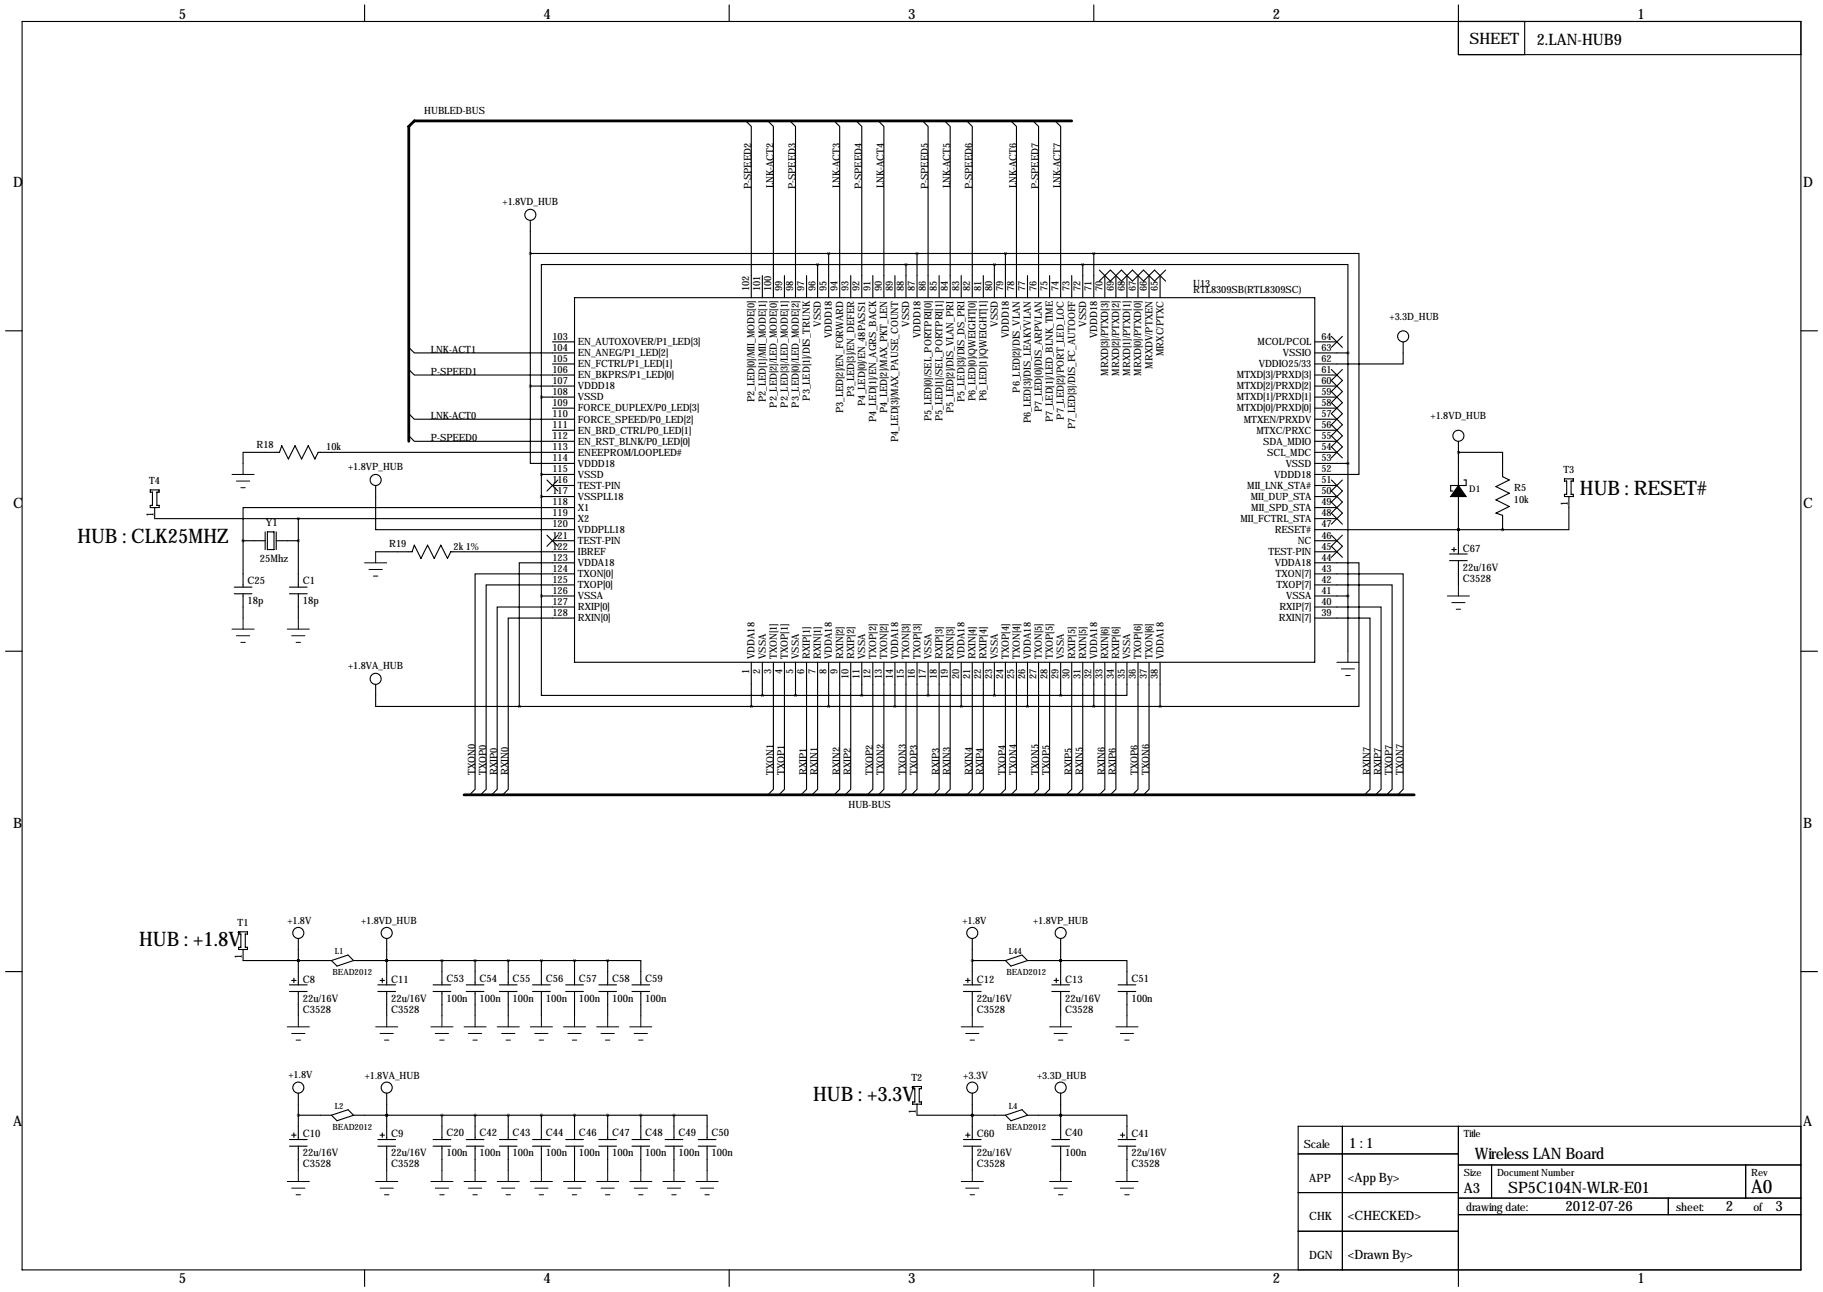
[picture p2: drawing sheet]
<svg xmlns="http://www.w3.org/2000/svg" width="419mm" height="297mm" viewBox="0 0 419 297" stroke-linecap="round" stroke-linejoin="round" font-family="sans-serif">
<g fill="none" stroke="#000" stroke-width=".25">
<path d="M5.1 4.9h408.9v287.1h-408.9zM83.8 1.1v3.8M167.6 1.1v3.8M251.5 1.1v3.8M335.3 1.1v11.5h78.7M350.5 4.9v7.7M171.4 27.8l1.3 1.3v39.3M176.5 27.8l1.3 1.3v39.3M181.6 27.8l1.3 1.3v39.3M191.8 27.8l1.2 1.3v39.3M196.8 27.8l1.3 1.3v39.3M201.9 27.8l1.3 1.3v39.3"/>
<path d="M212.1 27.8l1.3 1.3v39.3M217.2 27.8l1.2 1.3v39.3M222.2 27.8l1.3 1.3v39.3M232.4 27.8l1.3 1.3v39.3M237.5 27.8l1.3 1.3v39.3M242.6 27.8l1.2 1.3v39.3M121.9 50.7v38.1M121.9 58.3h129.6M190.5 58.3v10.1M210.8 58.3v10.1M231.1 58.3v10.1M251.5 58.3h60.9v50.8h-10.1"/>
<path d="M251.5 58.3v10.1M1.3 76.1h3.8M94 79.9l1.2 1.2h36.9M127 78.6h5.1M132.1 68.4h170.2v83.9h-170.2zM175.3 63.4v5M180.3 63.4v5M185.4 63.4v5M188 60.8h-63.5v30.5M188 60.8v7.6M188 60.8h60.9M195.6 63.4v5"/>
<path d="M200.7 63.4v5M205.7 63.4v5M208.3 60.8v7.6M215.9 63.4v5M221 63.4v5M226.1 63.4v5M228.6 60.8v7.6M236.2 63.4v5M241.3 63.4v5M246.4 63.4v5M248.9 60.8h61v20.3M248.9 60.8v7.6"/>
<path d="M252.7 64.6l2.6-2.5 2.5 2.5 2.5-2.5 2.6 2.5 2.5-2.5 2.6 2.5M252.7 62.1l2.6 2.5 2.5-2.5 2.5 2.5 2.6-2.5 2.5 2.5 2.6-2.5M254 63.4v5M256.5 63.4v5M259.1 63.4v5M261.6 63.4v5M264.2 63.4v5M266.7 63.4v5M302.3 78.6h5M306.1 77.3l2.5 2.6M308.6 77.3l-2.5 2.6M322.6 78.6v5.1h-20.3"/>
<path d="M414 76.1h3.8M94 95.1l1.2 1.3h36.9M94 84.9l1.2 1.3h36.9M121.9 88.8v17.7h10.2M121.9 88.8h10.2M124.5 91.3h7.6M124.5 91.3v45.7M127 83.7h5.1M127 93.8h5.1M127 98.9h5.1M302.3 81.1h7.6M302.3 86.2h5"/>
<path d="M302.3 88.8h5M302.3 91.3h5M302.3 93.8h5M302.3 96.4h5M302.3 98.9h5M306.1 84.9l2.5 2.6-2.5 2.5 2.5 2.6-2.5 2.5 2.5 2.5-2.5 2.6 2.5 2.5-2.5 2.6M308.6 84.9l-2.5 2.6 2.5 2.5-2.5 2.6 2.5 2.5-2.5 2.5 2.5 2.6-2.5 2.5 2.5 2.6M309.9 81.1v68.6M34.5 112.6h2.1v.5h-.5v3.1h.5v.5h-2.1v-.5h.6v-3.1h-.6zM35.6 116.7v2.5h96.5M68.6 119.2v15.8M86.4 111.6v10.2h45.7"/>
<path d="M94 100.2l1.2 1.3h36.9M124.5 109.1h7.6M124.5 114.2h7.6M125.7 110.3l2.6 2.6M127 111.6h5.1M128.3 110.3l-2.6 2.6M132.1 104h-58.9l-.8 1.5-1.5-3-1.6 3-1.5-3-1.5 3-1.5-3-.5 1.5h-8.4v2.5M132.1 116.7h-76.2v7.6M302.3 101.5h5M302.3 104h5M302.3 106.5h7.6M302.3 111.6h5"/>
<path d="M302.3 114.2h5M302.3 116.7h5M302.3 119.2h5M306.1 110.3l2.5 2.6-2.5 2.5 2.5 2.6-2.5 2.5M308.6 110.3l-2.5 2.6 2.5 2.5-2.5 2.6 2.5 2.5M335.3 104h10.1v5.6l1.6 .7-3.1 1.6 3.1 1.5-3.1 1.5 3.1 1.5-3.1 1.6 1.5 .5v3.3M335.3 104h.1M335.3 101.5v10.1M335.3 114.2v13.2M336.5 110.3h.6v1.3h-3.6v1.3h.5M359.7 110.1h2v.5h-.5v3.1h.5v.5h-2v-.5h.5v-3.1h-.5zM360.7 114.2v7.6h-15.3"/>
<path d="M53.8 135h4.1M53.8 136.5h4.1M55.9 124.3h5.1M55.9 124.3v10.7M55.9 136.5v5.6M61 122.3v4.1M61.5 122.3h1.5v4.1h-1.5zM63.5 124.3h5.1M63.5 122.3v4.1M66.5 135h4.1M66.5 136.5h4.1M68.6 136.5v5.6"/>
<path d="M86.4 126.9h8.3l.5-1.6 1.6 3.1 1.5-3.1 1.5 3.1 1.5-3.1 1.6 3.1 .7-1.5h28.5M124.5 137v22.9h50.8M124.5 137h7.6M125.7 123l2.6 2.6M127 124.3h5.1M128.3 123l-2.6 2.6M132.1 129.4h-12.7v33M132.1 139.6h-17.8v41.9l-1.3 1.2M132.1 134.5h-20.3v47l-1.3 1.2M132.1 131.9h-22.9v49.6l-1.3 1.2M302.3 129.4h10.1v33h-45.7M302.3 139.6h15.2v41.9l-1.3 1.2"/>
<path d="M302.3 134.5h17.7v47l-1.2 1.2M302.3 131.9h20.3v49.6l-1.3 1.2M302.3 121.8h43.1M302.3 124.3h5M302.3 126.9h5M302.3 137h7.6M306.1 123l2.5 2.6-2.5 2.5M308.6 123l-2.5 2.6 2.5 2.5M333.2 127.4h4.1M333.2 128.9h4.1M333.8 126.4h1M334.3 125.8v1.1"/>
<path d="M335.3 121.8h.1M335.3 128.9v5.6M345.4 121.8h.1M1.3 149.7h3.8M86.4 157.3v5.1h33M132.1 142.1h-15.3v39.4l-1.2 1.2M172.7 152.3v10.1M175.3 152.3v7.6M175.3 159.9h68.5M177.8 152.3v29.2l-1.3 1.2M180.3 152.3v29.2l-1.2 1.2M182.9 152.3v7.6"/>
<path d="M185.4 152.3v29.2l-1.3 1.2M188 152.3v29.2l-1.3 1.2M190.5 152.3v10.1M193 152.3v29.2l-1.2 1.2M195.6 152.3v29.2l-1.3 1.2M198.1 152.3v7.6M200.7 152.3v29.2l-1.3 1.2M203.2 152.3v29.2l-1.3 1.2M205.7 152.3v10.1M208.3 152.3v29.2l-1.3 1.2M210.8 152.3v29.2l-1.3 1.2M213.4 152.3v7.6"/>
<path d="M215.9 152.3v29.2l-1.3 1.2M218.4 152.3v29.2l-1.2 1.2M221 152.3v10.1M223.5 152.3v29.2l-1.3 1.2M226.1 152.3v29.2l-1.3 1.2M228.6 152.3v7.6M231.1 152.3v29.2l-1.2 1.2M233.7 152.3v29.2l-1.3 1.2M236.2 152.3v10.1M238.8 152.3v29.2l-1.3 1.2M241.3 152.3v29.2l-1.3 1.2M243.8 152.3v7.6"/>
<path d="M246.4 152.3v29.2l-1.3 1.2M248.9 152.3v29.2l-1.3 1.2M251.5 152.3v10.1M254 152.3v29.2l-1.3 1.2M256.5 152.3v29.2l-1.2 1.2M259.1 152.3v7.6h-15.3M261.6 152.3v29.2l-1.3 1.2M264.2 152.3v29.2l-1.3 1.2M266.7 152.3v10.1M302.3 142.1h12.7v39.4l-1.3 1.2M414 149.7h3.8M119.4 162.4h147.3"/>
<path d="M54.9 214.2h2v.5h-.5v3.1h.5v.5h-2v-.5h.5v-3.1h-.5zM55.9 218.3v2.5h20.3M68.6 215.8v10.6M88.9 215.8v10.6M223.5 215.8v10.6M243.8 215.8v10.6M1.3 223.4h3.8M66.5 226.4h4.1M66.5 228h4.1M67.1 225.4h1M67.6 224.9v1M68.6 220.8h.1"/>
<path d="M68.6 228v5.5M76.2 220.8l3.8-1.2 1.3 1.2M76.2 220.8l1.3 1.3 3.8-1.3M81.3 220.8h58.4M86.9 226.4h4M86.9 228h4M87.4 225.4h1M87.9 224.9v1M88.9 220.8h.1M88.9 228v5.5M99.6 226.4h4M99.6 228h4"/>
<path d="M101.6 220.8v5.6M101.6 228v5.5M107.2 226.4h4.1M107.2 228h4.1M109.2 220.8v5.6M109.2 228v5.5M114.8 226.4h4.1M114.8 228h4.1M116.8 220.8v5.6M116.8 228v5.5M122.4 226.4h4.1M122.4 228h4.1"/>
<path d="M124.5 220.8v5.6M124.5 228v5.5M130 226.4h4.1M130 228h4.1M132.1 220.8v5.6M132.1 228v5.5M137.7 226.4h4M137.7 228h4M139.7 220.8h7.6v5.6M139.7 220.8v5.6M139.7 228v5.5M145.3 226.4h4.1"/>
<path d="M145.3 228h4.1M147.3 228v5.5M221.5 226.4h4.1M221.5 228h4.1M222 225.4h1M222.5 224.9v1M223.5 228v5.5M223.5 220.8h7.6M231.1 220.8l3.8-1.2 1.3 1.2M231.1 220.8l1.3 1.3 3.8-1.3M236.2 220.8h7.6M241.8 226.4h4.1"/>
<path d="M241.8 228h4.1M242.3 225.4h1M242.8 224.9v1M243.8 220.8h.1M243.8 220.8h15.3v5.6M243.8 228v5.5M257 226.4h4.1M257 228h4.1M259.1 228v5.5M414 223.4h3.8M68.6 256.4h7.6M68.6 251.3v10.7"/>
<path d="M76.2 256.4l3.8-1.3 1.3 1.3M76.2 256.4l1.3 1.3 3.8-1.3M81.3 256.4h73.6M88.9 256.4h.1M88.9 251.3v10.7M101.6 256.4v5.6M109.2 256.4v5.6M116.8 256.4v5.6M124.5 256.4v5.6M132.1 256.4v5.6M139.7 256.4v5.6M147.3 256.4v5.6"/>
<path d="M154.9 256.4h7.7v5.6M154.9 256.4v5.6M209.8 249.8h2v.5h-.5v3.1h.5v.5h-2v-.5h.5v-3.1h-.5zM210.8 253.9v2.5h20.3M223.5 256.4h.1M223.5 251.3v10.7M231.1 256.4l3.8-1.3 1.3 1.3M231.1 256.4l1.3 1.3 3.8-1.3M236.2 256.4h7.6M243.8 256.4h.1M243.8 256.4h15.3v5.6M243.8 251.3v10.7"/>
<path d="M308.6 258.9v33.1M335.3 258.9v36.9M414 258.9h-115.6v33.1M66.5 262h4.1M66.5 263.5h4.1M67.1 261h1M67.6 260.5v1M68.6 263.5v5.6M86.9 262h4M86.9 263.5h4M87.4 261h1M87.9 260.5v1"/>
<path d="M88.9 263.5v5.6M99.6 262h4M99.6 263.5h4M101.6 263.5v5.6M107.2 262h4.1M107.2 263.5h4.1M109.2 263.5v5.6M114.8 262h4.1M114.8 263.5h4.1M116.8 263.5v5.6M122.4 262h4.1M122.4 263.5h4.1"/>
<path d="M124.5 263.5v5.6M130 262h4.1M130 263.5h4.1M132.1 263.5v5.6M137.7 262h4M137.7 263.5h4M139.7 263.5v5.6M145.3 262h4.1M145.3 263.5h4.1M147.3 263.5v5.6M152.9 262h4.1M152.9 263.5h4.1"/>
<path d="M154.9 263.5v5.6M160.5 262h4.1M160.5 263.5h4.1M162.6 263.5v5.6M221.5 262h4.1M221.5 263.5h4.1M222 261h1M222.5 260.5v1M223.5 263.5v5.6M241.8 262h4.1M241.8 263.5h4.1M243.8 263.5v5.6"/>
<path d="M257 262h4.1M257 263.5h4.1M257.6 261h1M258.1 260.5v1M259.1 263.5v5.6M298.4 274.2h36.9M298.4 265.3h36.9M335.3 279.3h78.7M335.3 275.4h78.7M335.3 267.8h78.7M342.9 267.8v7.6M383.5 275.4v3.9"/>
<path d="M401.3 267.8v7.6M83.8 292v3.8M167.6 292v3.8M251.5 292v3.8M298.4 283.1h36.9"/>
<circle cx="121.9" cy="49.4" r="1.27"/>
<circle cx="322.6" cy="77.3" r="1.27"/>
<circle cx="86.4" cy="110.3" r="1.27"/>
<circle cx="335.3" cy="100.2" r="1.27"/>
<circle cx="86.4" cy="156.1" r="1.27"/>
<circle cx="68.6" cy="214.5" r="1.27"/>
<circle cx="88.9" cy="214.5" r="1.27"/>
<circle cx="223.5" cy="214.5" r="1.27"/>
<circle cx="243.8" cy="214.5" r="1.27"/>
<circle cx="68.6" cy="250" r="1.27"/>
<circle cx="88.9" cy="250" r="1.27"/>
<circle cx="223.5" cy="250" r="1.27"/>
<circle cx="243.8" cy="250" r="1.27"/>
</g>
<path d="M335.3 111.6l1.8 2.6h-3.6z" fill="#000" stroke="#000" stroke-width=".25"/>
<g fill="none" stroke="#000" stroke-width=".23">
<path d="M53.3 109.1h5.1M54.4 110.6h3M55.4 112.1h1M55.9 106.5v2.6M83.8 129.4h5.1M84.8 130.9h3.1M85.9 132.4h1M86.4 126.9v2.5M332.7 137h5.1M333.8 138.5h3M335.3 134.5v2.5M53.3 144.6h5.1"/>
<path d="M54.4 146.2h3M55.4 147.7h1M55.9 142.1v2.5M66 144.6h5.1M67.1 146.2h3M68.1 147.7h1M68.6 142.1v2.5M307.3 152.3h5.1M308.4 153.8h3M309.4 155.3h1M309.9 149.7v2.6M334.8 140.1h1"/>
<path d="M66 236.1h5.1M67.1 237.6h3M68.1 239.1h1M68.6 233.5v2.6M86.4 236.1h5M87.4 237.6h3M88.4 239.1h1M88.9 233.5v2.6M99.1 236.1h5M100.1 237.6h3M101.1 239.1h1M101.6 233.5v2.6"/>
<path d="M106.7 236.1h5.1M107.7 237.6h3M108.7 239.1h1M109.2 233.5v2.6M114.3 236.1h5.1M115.3 237.6h3.1M116.3 239.1h1M116.8 233.5v2.6M121.9 236.1h5.1M122.9 237.6h3.1M124 239.1h1M124.5 233.5v2.6"/>
<path d="M129.5 236.1h5.1M130.6 237.6h3M131.6 239.1h1M132.1 233.5v2.6M137.2 236.1h5M138.2 237.6h3M139.2 239.1h1M139.7 233.5v2.6M144.8 236.1h5.1M145.8 237.6h3M146.8 239.1h1M147.3 233.5v2.6"/>
<path d="M221 236.1h5.1M222 237.6h3M223 239.1h1M223.5 233.5v2.6M241.3 236.1h5.1M242.3 237.6h3.1M243.3 239.1h1M243.8 233.5v2.6M256.5 236.1h5.1M257.6 237.6h3M258.6 239.1h1M259.1 233.5v2.6"/>
<path d="M66 271.6h5.1M67.1 273.2h3M68.1 274.7h1M68.6 269.1v2.5M86.4 271.6h5M87.4 273.2h3M88.4 274.7h1M88.9 269.1v2.5M99.1 271.6h5M100.1 273.2h3M101.1 274.7h1M101.6 269.1v2.5"/>
<path d="M106.7 271.6h5.1M107.7 273.2h3M108.7 274.7h1M109.2 269.1v2.5M114.3 271.6h5.1M115.3 273.2h3.1M116.3 274.7h1M116.8 269.1v2.5M121.9 271.6h5.1M122.9 273.2h3.1M124 274.7h1M124.5 269.1v2.5"/>
<path d="M129.5 271.6h5.1M130.6 273.2h3M131.6 274.7h1M132.1 269.1v2.5M137.2 271.6h5M138.2 273.2h3M139.2 274.7h1M139.7 269.1v2.5M144.8 271.6h5.1M145.8 273.2h3M146.8 274.7h1M147.3 269.1v2.5"/>
<path d="M152.4 271.6h5.1M153.4 273.2h3.1M154.4 274.7h1M154.9 269.1v2.5M160 271.6h5.1M161 273.2h3.1M162.1 274.7h1M162.6 269.1v2.5M221 271.6h5.1M222 273.2h3M223 274.7h1M223.5 269.1v2.5"/>
<path d="M241.3 271.6h5.1M242.3 273.2h3.1M243.3 274.7h1M243.8 269.1v2.5M256.5 271.6h5.1M257.6 273.2h3M258.6 274.7h1M259.1 269.1v2.5"/>
</g>
<path d="M124.4 109.1a.05 .05 0 0 0 .1 0 .05 .05 0 0 0-.1 0zM124.4 137a.05 .05 0 0 0 .1 0 .05 .05 0 0 0-.1 0zM175.2 159.9a.05 .05 0 0 0 .1 0 .05 .05 0 0 0-.1 0zM213.3 159.9a.05 .05 0 0 0 .1 0 .05 .05 0 0 0-.1 0zM243.8 159.9a.05 .05 0 0 0 .1 0 .05 .05 0 0 0-.1 0zM124.4 91.3a.05 .05 0 0 0 .1 0 .05 .05 0 0 0-.1 0zM187.9 60.8a.05 .05 0 0 0 .1 0 .05 .05 0 0 0-.1 0zM251.4 162.4a.05 .05 0 0 0 .1 0 .05 .05 0 0 0-.1 0zM205.7 162.4a.05 .05 0 0 0 .1 0 .05 .05 0 0 0-.1 0zM231.1 58.3a.05 .05 0 0 0 .1 0 .05 .05 0 0 0-.1 0zM251.4 58.3a.05 .05 0 0 0 .1 0 .05 .05 0 0 0-.1 0zM124.4 114.2a.05 .05 0 0 0 .1 0 .05 .05 0 0 0-.1 0zM124.4 220.8a.05 .05 0 0 0 .1 0 .05 .05 0 0 0-.1 0zM116.8 220.8a.05 .05 0 0 0 .1 0 .05 .05 0 0 0-.1 0zM116.8 256.4a.05 .05 0 0 0 .1 0 .05 .05 0 0 0-.1 0zM124.4 256.4a.05 .05 0 0 0 .1 0 .05 .05 0 0 0-.1 0zM154.9 256.4a.05 .05 0 0 0 .1 0 .05 .05 0 0 0-.1 0zM243.8 220.8a.05 .05 0 0 0 .1 0 .05 .05 0 0 0-.1 0zM243.8 220.8a.05 .05 0 0 0 .1 0 .05 .05 0 0 0-.1 0zM243.8 256.4a.05 .05 0 0 0 .1 0 .05 .05 0 0 0-.1 0zM243.8 256.4a.05 .05 0 0 0 .1 0 .05 .05 0 0 0-.1 0zM345.4 121.8a.05 .05 0 0 0 .1 0 .05 .05 0 0 0-.1 0z" fill="#000" stroke="#000" stroke-width=".63"/>
<path d="M246.4 27.8h-151.2l-1.2 1.3v72.4M106.7 182.7h218.4" fill="none" stroke="#000" stroke-width=".63"/>
<g font-size="4.6">
<text x="363.2" y="113.9">HUB : RESET#</text>
<text x="17.8" y="124.8">HUB : CLK25MHZ</text>
<text x="32" y="217.5">HUB : +1.8V</text>
<text x="186.9" y="253.1">HUB : +3.3V</text>
</g>
<text font-size="4.3" x="402.6" y="274.2">A0</text>
<g font-size="3.6">
<text x="337.8" y="10">SHEET</text>
<text x="353.3" y="10.3">2.LAN-HUB9</text>
<text x="339.1" y="266.6">Wireless LAN Board</text>
<text x="346.7" y="274.2">SP5C104N-WLR-E01</text>
</g>
<g font-size="3.3">
<text x="41.1" y="4.4">5</text>
<text x="125" y="4.4">4</text>
<text x="208.8" y="4.4">3</text>
<text x="292.6" y="4.4">2</text>
<text x="376.4" y="4.4">1</text>
<text x="3" y="43">D</text>
<text x="414.5" y="43">D</text>
<text x="3" y="116.7">C</text>
<text x="414.5" y="116.7">C</text>
<text x="3" y="190.4">B</text>
<text x="414.5" y="190.4">B</text>
<text x="3" y="258.9">A</text>
<text x="414.5" y="258.9">A</text>
<text x="310.1" y="264">1 : 1</text>
<text x="336.5" y="274.2">A3</text>
<text x="359.9" y="278.5">2012-07-26</text>
<text x="396.7" y="278.5">2</text>
<text x="408.2" y="278.5">3</text>
<text x="41.1" y="295">5</text>
<text x="125" y="295">4</text>
<text x="208.8" y="295">3</text>
<text x="292.6" y="295">2</text>
<text x="376.4" y="295">1</text>
</g>
<g font-size="3">
<text x="309.9" y="271.6">&lt;App By&gt;</text>
<text x="309.9" y="280.5">&lt;CHECKED&gt;</text>
<text x="309.9" y="289.4">&lt;Drawn By&gt;</text>
</g>
<g font-size="2.6">
<text x="299.7" y="264">Scale</text>
<text x="301" y="271.6">APP</text>
<text x="301" y="280.5">CHK</text>
<text x="337.1" y="278.5">drawing date:</text>
<text x="385.3" y="278.5">sheet:</text>
<text x="403.1" y="278.5">of</text>
<text x="301" y="289.4">DGN</text>
</g>
<g font-size="2.4">
<text x="61.1" y="120.8">Y1</text>
<text x="59.7" y="129.1">25Mhz</text>
<text x="336.3" y="126.9">C67</text>
<text x="336.3" y="131.2">22u/16V</text>
<text x="56.9" y="134.2">C25</text>
<text x="69.6" y="134.2">C1</text>
<text x="336.3" y="133.8">C3528</text>
<text x="56.9" y="138.9">18p</text>
<text x="69.6" y="138.9">18p</text>
<text x="69.6" y="225.9">C8</text>
<text x="89.9" y="225.9">C11</text>
<text x="102.6" y="225.7">C53</text>
<text x="110.2" y="225.7">C54</text>
<text x="117.9" y="225.7">C55</text>
<text x="125.5" y="225.7">C56</text>
<text x="133.1" y="225.7">C57</text>
<text x="140.7" y="225.7">C58</text>
<text x="148.3" y="225.7">C59</text>
<text x="224.5" y="225.9">C12</text>
<text x="244.9" y="225.9">C13</text>
<text x="260.1" y="225.7">C51</text>
<text x="69.6" y="232.8">C3528</text>
<text x="69.6" y="230.3">22u/16V</text>
<text x="89.9" y="232.8">C3528</text>
<text x="89.9" y="230.3">22u/16V</text>
<text x="102.6" y="230.3">100n</text>
<text x="110.2" y="230.3">100n</text>
<text x="117.9" y="230.3">100n</text>
<text x="125.5" y="230.3">100n</text>
<text x="133.1" y="230.3">100n</text>
<text x="140.7" y="230.3">100n</text>
<text x="148.3" y="230.3">100n</text>
<text x="224.5" y="232.8">C3528</text>
<text x="224.5" y="230.3">22u/16V</text>
<text x="244.9" y="232.8">C3528</text>
<text x="244.9" y="230.3">22u/16V</text>
<text x="260.1" y="230.3">100n</text>
<text x="221.4" y="248">+3.3V</text>
<text x="69.6" y="261.5">C10</text>
<text x="89.9" y="261.5">C9</text>
<text x="102.6" y="261.2">C20</text>
<text x="110.2" y="261.2">C42</text>
<text x="117.9" y="261.2">C43</text>
<text x="125.5" y="261.2">C44</text>
<text x="133.1" y="261.2">C46</text>
<text x="140.7" y="261.2">C47</text>
<text x="148.3" y="261.2">C48</text>
<text x="156" y="261.2">C49</text>
<text x="163.6" y="261.2">C50</text>
<text x="224.5" y="261.5">C60</text>
<text x="244.9" y="261.2">C40</text>
<text x="260.1" y="261.5">C41</text>
<text x="69.6" y="268.4">C3528</text>
<text x="69.6" y="265.9">22u/16V</text>
<text x="89.9" y="268.4">C3528</text>
<text x="89.9" y="265.9">22u/16V</text>
<text x="102.6" y="265.9">100n</text>
<text x="110.2" y="265.9">100n</text>
<text x="117.9" y="265.9">100n</text>
<text x="125.5" y="265.9">100n</text>
<text x="133.1" y="265.9">100n</text>
<text x="140.7" y="265.9">100n</text>
<text x="148.3" y="265.9">100n</text>
<text x="156" y="265.9">100n</text>
<text x="163.6" y="265.9">100n</text>
<text x="224.5" y="268.4">C3528</text>
<text x="224.5" y="265.9">22u/16V</text>
<text x="244.9" y="265.9">100n</text>
<text x="260.1" y="268.4">C3528</text>
<text x="260.1" y="265.9">22u/16V</text>
</g>
<g font-size="2.3">
<text x="97.5" y="26.3">HUBLED-BUS</text>
<text x="115.5" y="47.1">+1.8VD_HUB</text>
<text x="172.7" y="43.5" transform="rotate(-90 172.7 43.5)">P-SPEED2</text>
<text x="177.8" y="43.3" transform="rotate(-90 177.8 43.3)">LNK-ACT2</text>
<text x="182.9" y="43.5" transform="rotate(-90 182.9 43.5)">P-SPEED3</text>
<text x="193" y="43.3" transform="rotate(-90 193 43.3)">LNK-ACT3</text>
<text x="198.1" y="43.5" transform="rotate(-90 198.1 43.5)">P-SPEED4</text>
<text x="203.2" y="43.3" transform="rotate(-90 203.2 43.3)">LNK-ACT4</text>
<text x="213.4" y="43.5" transform="rotate(-90 213.4 43.5)">P-SPEED5</text>
<text x="218.4" y="43.3" transform="rotate(-90 218.4 43.3)">LNK-ACT5</text>
<text x="223.5" y="43.5" transform="rotate(-90 223.5 43.5)">P-SPEED6</text>
<text x="233.7" y="43.3" transform="rotate(-90 233.7 43.3)">LNK-ACT6</text>
<text x="238.8" y="43.5" transform="rotate(-90 238.8 43.5)">P-SPEED7</text>
<text x="243.8" y="43.3" transform="rotate(-90 243.8 43.3)">LNK-ACT7</text>
<text x="274.3" y="65.9">U13</text>
<text x="172.2" y="66.9" transform="rotate(-90 172.2 66.9)">102</text>
<text x="174.8" y="66.9" transform="rotate(-90 174.8 66.9)">101</text>
<text x="177.3" y="66.9" transform="rotate(-90 177.3 66.9)">100</text>
<text x="179.8" y="66.9" transform="rotate(-90 179.8 66.9)">99</text>
<text x="182.4" y="66.9" transform="rotate(-90 182.4 66.9)">98</text>
<text x="184.9" y="66.9" transform="rotate(-90 184.9 66.9)">97</text>
<text x="187.5" y="66.9" transform="rotate(-90 187.5 66.9)">96</text>
<text x="190" y="66.9" transform="rotate(-90 190 66.9)">95</text>
<text x="192.5" y="66.9" transform="rotate(-90 192.5 66.9)">94</text>
<text x="195.1" y="66.9" transform="rotate(-90 195.1 66.9)">93</text>
<text x="197.6" y="66.9" transform="rotate(-90 197.6 66.9)">92</text>
<text x="200.2" y="66.9" transform="rotate(-90 200.2 66.9)">91</text>
<text x="202.7" y="66.9" transform="rotate(-90 202.7 66.9)">90</text>
<text x="205.2" y="66.9" transform="rotate(-90 205.2 66.9)">89</text>
<text x="207.8" y="66.9" transform="rotate(-90 207.8 66.9)">88</text>
<text x="210.3" y="66.9" transform="rotate(-90 210.3 66.9)">87</text>
<text x="212.9" y="66.9" transform="rotate(-90 212.9 66.9)">86</text>
<text x="215.4" y="66.9" transform="rotate(-90 215.4 66.9)">85</text>
<text x="217.9" y="66.9" transform="rotate(-90 217.9 66.9)">84</text>
<text x="220.5" y="66.9" transform="rotate(-90 220.5 66.9)">83</text>
<text x="223" y="66.9" transform="rotate(-90 223 66.9)">82</text>
<text x="225.6" y="66.9" transform="rotate(-90 225.6 66.9)">81</text>
<text x="228.1" y="66.9" transform="rotate(-90 228.1 66.9)">80</text>
<text x="230.6" y="66.9" transform="rotate(-90 230.6 66.9)">79</text>
<text x="233.2" y="66.9" transform="rotate(-90 233.2 66.9)">78</text>
<text x="235.7" y="66.9" transform="rotate(-90 235.7 66.9)">77</text>
<text x="238.3" y="66.9" transform="rotate(-90 238.3 66.9)">76</text>
<text x="240.8" y="66.9" transform="rotate(-90 240.8 66.9)">75</text>
<text x="243.3" y="66.9" transform="rotate(-90 243.3 66.9)">74</text>
<text x="245.9" y="66.9" transform="rotate(-90 245.9 66.9)">73</text>
<text x="248.4" y="66.9" transform="rotate(-90 248.4 66.9)">72</text>
<text x="251" y="66.9" transform="rotate(-90 251 66.9)">71</text>
<text x="253.5" y="66.9" transform="rotate(-90 253.5 66.9)">70</text>
<text x="256" y="66.9" transform="rotate(-90 256 66.9)">69</text>
<text x="258.6" y="66.9" transform="rotate(-90 258.6 66.9)">68</text>
<text x="261.1" y="66.9" transform="rotate(-90 261.1 66.9)">67</text>
<text x="263.7" y="66.9" transform="rotate(-90 263.7 66.9)">66</text>
<text x="266.2" y="66.9" transform="rotate(-90 266.2 66.9)">65</text>
<text x="274.3" y="67.4">RTL8309SB(RTL8309SC)</text>
<text x="188.7" y="75.1" transform="rotate(-90 188.7 75.1)">VSSD</text>
<text x="191.3" y="77.8" transform="rotate(-90 191.3 77.8)">VDDD18</text>
<text x="209" y="75.1" transform="rotate(-90 209 75.1)">VSSD</text>
<text x="211.6" y="77.8" transform="rotate(-90 211.6 77.8)">VDDD18</text>
<text x="229.4" y="75.1" transform="rotate(-90 229.4 75.1)">VSSD</text>
<text x="231.9" y="77.8" transform="rotate(-90 231.9 77.8)">VDDD18</text>
<text x="249.7" y="75.1" transform="rotate(-90 249.7 75.1)">VSSD</text>
<text x="252.2" y="77.8" transform="rotate(-90 252.2 77.8)">VDDD18</text>
<text x="319.5" y="73.5">+3.3D_HUB</text>
<text x="99.1" y="81.1">LNK-ACT1</text>
<text x="127" y="78.1">103</text>
<text x="127" y="80.6">104</text>
<text x="127" y="83.2">105</text>
<text x="132.8" y="79.4">EN_AUTOXOVER/P1_LED[3]</text>
<text x="132.8" y="81.9">EN_ANEG/P1_LED[2]</text>
<text x="267.5" y="81.9" transform="rotate(-90 267.5 81.9)">MRXC/PTXC</text>
<text x="289.1" y="79.4">MCOL/PCOL</text>
<text x="294.9" y="81.9">VSSIO</text>
<text x="303.8" y="78.1">64</text>
<text x="303.8" y="80.6">63</text>
<text x="303.8" y="83.2">62</text>
<text x="99.1" y="86.2">P-SPEED1</text>
<text x="127" y="85.7">106</text>
<text x="127" y="88.3">107</text>
<text x="132.8" y="84.4">EN_FCTRL/P1_LED[1]</text>
<text x="132.8" y="87">EN_BKPRS/P1_LED[0]</text>
<text x="132.8" y="89.5">VDDD18</text>
<text x="254.8" y="86.3" transform="rotate(-90 254.8 86.3)">MRXD[3]/PTXD[3]</text>
<text x="257.3" y="86.3" transform="rotate(-90 257.3 86.3)">MRXD[2]/PTXD[2]</text>
<text x="259.8" y="86.3" transform="rotate(-90 259.8 86.3)">MRXD[1]/PTXD[1]</text>
<text x="262.4" y="86.3" transform="rotate(-90 262.4 86.3)">MRXD[0]/PTXD[0]</text>
<text x="264.9" y="84.7" transform="rotate(-90 264.9 84.7)">MRXDV/PTXEN</text>
<text x="284.4" y="87">MTXD[3]/PRXD[3]</text>
<text x="284.4" y="89.5">MTXD[2]/PRXD[2]</text>
<text x="289.4" y="84.4">VDDIO25/33</text>
<text x="303.8" y="85.7">61</text>
<text x="303.8" y="88.3">60</text>
<text x="127" y="90.8">108</text>
<text x="127" y="93.3">109</text>
<text x="127" y="95.9">110</text>
<text x="132.8" y="92.1">VSSD</text>
<text x="132.8" y="94.6">FORCE_DUPLEX/P0_LED[3]</text>
<text x="173.5" y="92.5" transform="rotate(-90 173.5 92.5)">P2_LED[0]/MII_MODE[0]</text>
<text x="176" y="92.5" transform="rotate(-90 176 92.5)">P2_LED[1]/MII_MODE[1]</text>
<text x="178.6" y="93.7" transform="rotate(-90 178.6 93.7)">P2_LED[2]/LED_MODE[0]</text>
<text x="181.1" y="93.7" transform="rotate(-90 181.1 93.7)">P2_LED[3]/LED_MODE[1]</text>
<text x="183.6" y="93.7" transform="rotate(-90 183.6 93.7)">P3_LED[0]/LED_MODE[2]</text>
<text x="186.2" y="92.1" transform="rotate(-90 186.2 92.1)">P3_LED[1]/DIS_TRUNK</text>
<text x="193.8" y="95" transform="rotate(-90 193.8 95)">P3_LED[2]/EN_FORWARD</text>
<text x="196.3" y="91.3" transform="rotate(-90 196.3 91.3)">P3_LED[3]/EN_DEFER</text>
<text x="198.9" y="93.3" transform="rotate(-90 198.9 93.3)">P4_LED[0]/EN_48PASS1</text>
<text x="204" y="95" transform="rotate(-90 204 95)">P4_LED[2]/MAX_PKT_LEN</text>
<text x="219.2" y="95" transform="rotate(-90 219.2 95)">P5_LED[2]/DIS_VLAN_PRI</text>
<text x="221.7" y="92.4" transform="rotate(-90 221.7 92.4)">P5_LED[3]/DIS_DS_PRI</text>
<text x="224.3" y="92.3" transform="rotate(-90 224.3 92.3)">P6_LED[0]/QWEIGHT[0]</text>
<text x="226.8" y="92.3" transform="rotate(-90 226.8 92.3)">P6_LED[1]/QWEIGHT[1]</text>
<text x="234.4" y="90.3" transform="rotate(-90 234.4 90.3)">P6_LED[2]/DIS_VLAN</text>
<text x="239.5" y="94.8" transform="rotate(-90 239.5 94.8)">P7_LED[0]/DIS_ARPVLAN</text>
<text x="284.4" y="92.1">MTXD[1]/PRXD[1]</text>
<text x="284.4" y="94.6">MTXD[0]/PRXD[0]</text>
<text x="303.8" y="90.8">59</text>
<text x="303.8" y="93.3">58</text>
<text x="303.8" y="95.9">57</text>
<text x="99.1" y="96.4">LNK-ACT0</text>
<text x="99.1" y="101.5">P-SPEED0</text>
<text x="127" y="98.4">111</text>
<text x="127" y="101">112</text>
<text x="132.8" y="97.1">FORCE_SPEED/P0_LED[2]</text>
<text x="132.8" y="99.7">EN_BRD_CTRL/P0_LED[1]</text>
<text x="201.4" y="97" transform="rotate(-90 201.4 97)">P4_LED[1]/EN_AGRS_BACK</text>
<text x="206.5" y="101.6" transform="rotate(-90 206.5 101.6)">P4_LED[3]/MAX_PAUSE_COUNT</text>
<text x="214.1" y="96.9" transform="rotate(-90 214.1 96.9)">P5_LED[0]/SEL_PORTPRI[0]</text>
<text x="216.7" y="96.9" transform="rotate(-90 216.7 96.9)">P5_LED[1]/SEL_PORTPRI[1]</text>
<text x="237" y="97.3" transform="rotate(-90 237 97.3)">P6_LED[3]/DIS_LEAKYVLAN</text>
<text x="242.1" y="97" transform="rotate(-90 242.1 97)">P7_LED[1]/LED_BLNK_TIME</text>
<text x="244.6" y="96.5" transform="rotate(-90 244.6 96.5)">P7_LED[2]/PORT_LED_LOC</text>
<text x="247.1" y="98.7" transform="rotate(-90 247.1 98.7)">P7_LED[3]/DIS_FC_AUTOOFF</text>
<text x="286" y="97.1">MTXEN/PRXDV</text>
<text x="288.8" y="99.7">MTXC/PRXC</text>
<text x="303.8" y="98.4">56</text>
<text x="303.8" y="101">55</text>
<text x="328.9" y="96.4">+1.8VD_HUB</text>
<text x="59" y="103">R18</text>
<text x="75" y="103.5">10k</text>
<text x="127" y="103.5">113</text>
<text x="127" y="106">114</text>
<text x="132.8" y="102.2">EN_RST_BLNK/P0_LED[0]</text>
<text x="132.8" y="104.8">ENEEPROM/LOOPLED#</text>
<text x="132.8" y="107.3">VDDD18</text>
<text x="290.4" y="102.2">SDA_MDIO</text>
<text x="291.4" y="104.8">SCL_MDC</text>
<text x="295.6" y="107.3">VSSD</text>
<text x="303.8" y="103.5">54</text>
<text x="303.8" y="106">53</text>
<text x="34.3" y="111.4">T4</text>
<text x="80" y="108.1">+1.8VP_HUB</text>
<text x="127" y="108.6">115</text>
<text x="127" y="111.1">116</text>
<text x="127" y="113.7">117</text>
<text x="132.8" y="109.8">VSSD</text>
<text x="132.8" y="112.4">TEST-PIN</text>
<text x="286.7" y="112.4">MII_LNK_STA#</text>
<text x="292.9" y="109.8">VDDD18</text>
<text x="303.8" y="108.6">52</text>
<text x="303.8" y="111.1">51</text>
<text x="303.8" y="113.7">50</text>
<text x="348.1" y="112.9">R5</text>
<text x="359.4" y="108.8">T3</text>
<text x="35.3" y="118.9" transform="rotate(-90 35.3 118.9)">1</text>
<text x="127" y="116.2">118</text>
<text x="127" y="118.7">119</text>
<text x="132.8" y="114.9">VSSPLL18</text>
<text x="132.8" y="117.5">X1</text>
<text x="287.5" y="114.9">MII_DUP_STA</text>
<text x="287.7" y="117.5">MII_SPD_STA</text>
<text x="303.8" y="116.2">49</text>
<text x="303.8" y="118.7">48</text>
<text x="348" y="115.7">10k</text>
<text x="360.4" y="116.4" transform="rotate(-90 360.4 116.4)">1</text>
<text x="89.5" y="125.9">R19</text>
<text x="127" y="121.3">120</text>
<text x="127" y="123.8">121</text>
<text x="132.8" y="120">X2</text>
<text x="132.8" y="122.5">VDDPLL18</text>
<text x="132.8" y="125.1">TEST-PIN</text>
<text x="285.2" y="120">MII_FCTRL_STA</text>
<text x="293.1" y="122.5">RESET#</text>
<text x="298.3" y="125.1">NC</text>
<text x="303.8" y="121.3">47</text>
<text x="303.8" y="123.8">46</text>
<text x="104.3" y="126.4">2k 1%</text>
<text x="127" y="126.4">122</text>
<text x="127" y="128.9">123</text>
<text x="127" y="131.4">124</text>
<text x="132.8" y="127.6">IBREF</text>
<text x="132.8" y="130.2">VDDA18</text>
<text x="291.6" y="127.6">TEST-PIN</text>
<text x="293.1" y="130.2">VDDA18</text>
<text x="303.8" y="126.4">45</text>
<text x="303.8" y="128.9">44</text>
<text x="303.8" y="131.4">43</text>
<text x="127" y="134">125</text>
<text x="127" y="136.5">126</text>
<text x="132.8" y="132.7">TXON[0]</text>
<text x="132.8" y="135.2">TXOP[0]</text>
<text x="132.8" y="137.8">VSSA</text>
<text x="293.3" y="132.7">TXON[7]</text>
<text x="293.5" y="135.2">TXOP[7]</text>
<text x="295.7" y="137.8">VSSA</text>
<text x="303.8" y="134">42</text>
<text x="303.8" y="136.5">41</text>
<text x="127" y="139.1">127</text>
<text x="127" y="141.6">128</text>
<text x="132.8" y="140.3">RXIP[0]</text>
<text x="132.8" y="142.9">RXIN[0]</text>
<text x="294" y="142.9">RXIN[7]</text>
<text x="294.1" y="140.3">RXIP[7]</text>
<text x="303.8" y="139.1">40</text>
<text x="303.8" y="141.6">39</text>
<text x="80" y="153.8">+1.8VA_HUB</text>
<text x="172.2" y="155" transform="rotate(-90 172.2 155)">1</text>
<text x="173.5" y="151.5" transform="rotate(-90 173.5 151.5)">VDDA18</text>
<text x="174.8" y="155" transform="rotate(-90 174.8 155)">2</text>
<text x="176" y="151.5" transform="rotate(-90 176 151.5)">VSSA</text>
<text x="177.3" y="155" transform="rotate(-90 177.3 155)">3</text>
<text x="178.6" y="151.5" transform="rotate(-90 178.6 151.5)">TXON[1]</text>
<text x="179.8" y="155" transform="rotate(-90 179.8 155)">4</text>
<text x="181.1" y="151.5" transform="rotate(-90 181.1 151.5)">TXOP[1]</text>
<text x="182.4" y="155" transform="rotate(-90 182.4 155)">5</text>
<text x="183.6" y="151.5" transform="rotate(-90 183.6 151.5)">VSSA</text>
<text x="184.9" y="155" transform="rotate(-90 184.9 155)">6</text>
<text x="186.2" y="151.5" transform="rotate(-90 186.2 151.5)">RXIP[1]</text>
<text x="187.5" y="155" transform="rotate(-90 187.5 155)">7</text>
<text x="188.7" y="151.5" transform="rotate(-90 188.7 151.5)">RXIN[1]</text>
<text x="190" y="155" transform="rotate(-90 190 155)">8</text>
<text x="191.3" y="151.5" transform="rotate(-90 191.3 151.5)">VDDA18</text>
<text x="192.5" y="155" transform="rotate(-90 192.5 155)">9</text>
<text x="193.8" y="151.5" transform="rotate(-90 193.8 151.5)">RXIN[2]</text>
<text x="196.3" y="151.5" transform="rotate(-90 196.3 151.5)">RXIP[2]</text>
<text x="198.9" y="151.5" transform="rotate(-90 198.9 151.5)">VSSA</text>
<text x="201.4" y="151.5" transform="rotate(-90 201.4 151.5)">TXOP[2]</text>
<text x="204" y="151.5" transform="rotate(-90 204 151.5)">TXON[2]</text>
<text x="206.5" y="151.5" transform="rotate(-90 206.5 151.5)">VDDA18</text>
<text x="209" y="151.5" transform="rotate(-90 209 151.5)">TXON[3]</text>
<text x="211.6" y="151.5" transform="rotate(-90 211.6 151.5)">TXOP[3]</text>
<text x="214.1" y="151.5" transform="rotate(-90 214.1 151.5)">VSSA</text>
<text x="216.7" y="151.5" transform="rotate(-90 216.7 151.5)">RXIP[3]</text>
<text x="219.2" y="151.5" transform="rotate(-90 219.2 151.5)">RXIN[3]</text>
<text x="221.7" y="151.5" transform="rotate(-90 221.7 151.5)">VDDA18</text>
<text x="224.3" y="151.5" transform="rotate(-90 224.3 151.5)">RXIN[4]</text>
<text x="226.8" y="151.5" transform="rotate(-90 226.8 151.5)">RXIP[4]</text>
<text x="229.4" y="151.5" transform="rotate(-90 229.4 151.5)">VSSA</text>
<text x="231.9" y="151.5" transform="rotate(-90 231.9 151.5)">TXOP[4]</text>
<text x="234.4" y="151.5" transform="rotate(-90 234.4 151.5)">TXON[4]</text>
<text x="237" y="151.5" transform="rotate(-90 237 151.5)">VDDA18</text>
<text x="239.5" y="151.5" transform="rotate(-90 239.5 151.5)">TXON[5]</text>
<text x="242.1" y="151.5" transform="rotate(-90 242.1 151.5)">TXOP[5]</text>
<text x="244.6" y="151.5" transform="rotate(-90 244.6 151.5)">VSSA</text>
<text x="247.1" y="151.5" transform="rotate(-90 247.1 151.5)">RXIP[5]</text>
<text x="249.7" y="151.5" transform="rotate(-90 249.7 151.5)">RXIN[5]</text>
<text x="252.2" y="151.5" transform="rotate(-90 252.2 151.5)">VDDA18</text>
<text x="254.8" y="151.5" transform="rotate(-90 254.8 151.5)">RXIN[6]</text>
<text x="257.3" y="151.5" transform="rotate(-90 257.3 151.5)">RXIP[6]</text>
<text x="259.8" y="151.5" transform="rotate(-90 259.8 151.5)">VSSA</text>
<text x="262.4" y="151.5" transform="rotate(-90 262.4 151.5)">TXOP[6]</text>
<text x="264.9" y="151.5" transform="rotate(-90 264.9 151.5)">TXON[6]</text>
<text x="267.5" y="151.5" transform="rotate(-90 267.5 151.5)">VDDA18</text>
<text x="195.1" y="156.2" transform="rotate(-90 195.1 156.2)">10</text>
<text x="197.6" y="156.2" transform="rotate(-90 197.6 156.2)">11</text>
<text x="200.2" y="156.2" transform="rotate(-90 200.2 156.2)">12</text>
<text x="202.7" y="156.2" transform="rotate(-90 202.7 156.2)">13</text>
<text x="205.2" y="156.2" transform="rotate(-90 205.2 156.2)">14</text>
<text x="207.8" y="156.2" transform="rotate(-90 207.8 156.2)">15</text>
<text x="210.3" y="156.2" transform="rotate(-90 210.3 156.2)">16</text>
<text x="212.9" y="156.2" transform="rotate(-90 212.9 156.2)">17</text>
<text x="215.4" y="156.2" transform="rotate(-90 215.4 156.2)">18</text>
<text x="217.9" y="156.2" transform="rotate(-90 217.9 156.2)">19</text>
<text x="220.5" y="156.2" transform="rotate(-90 220.5 156.2)">20</text>
<text x="223" y="156.2" transform="rotate(-90 223 156.2)">21</text>
<text x="225.6" y="156.2" transform="rotate(-90 225.6 156.2)">22</text>
<text x="228.1" y="156.2" transform="rotate(-90 228.1 156.2)">23</text>
<text x="230.6" y="156.2" transform="rotate(-90 230.6 156.2)">24</text>
<text x="233.2" y="156.2" transform="rotate(-90 233.2 156.2)">25</text>
<text x="235.7" y="156.2" transform="rotate(-90 235.7 156.2)">26</text>
<text x="238.3" y="156.2" transform="rotate(-90 238.3 156.2)">27</text>
<text x="240.8" y="156.2" transform="rotate(-90 240.8 156.2)">28</text>
<text x="243.3" y="156.2" transform="rotate(-90 243.3 156.2)">29</text>
<text x="245.9" y="156.2" transform="rotate(-90 245.9 156.2)">30</text>
<text x="248.4" y="156.2" transform="rotate(-90 248.4 156.2)">31</text>
<text x="251" y="156.2" transform="rotate(-90 251 156.2)">32</text>
<text x="253.5" y="156.2" transform="rotate(-90 253.5 156.2)">33</text>
<text x="256" y="156.2" transform="rotate(-90 256 156.2)">34</text>
<text x="258.6" y="156.2" transform="rotate(-90 258.6 156.2)">35</text>
<text x="261.1" y="156.2" transform="rotate(-90 261.1 156.2)">36</text>
<text x="263.7" y="156.2" transform="rotate(-90 263.7 156.2)">37</text>
<text x="266.2" y="156.2" transform="rotate(-90 266.2 156.2)">38</text>
<text x="109.2" y="178.2" transform="rotate(-90 109.2 178.2)">TXON0</text>
<text x="111.8" y="178.2" transform="rotate(-90 111.8 178.2)">TXOP0</text>
<text x="114.3" y="178.2" transform="rotate(-90 114.3 178.2)">RXIP0</text>
<text x="116.8" y="178.2" transform="rotate(-90 116.8 178.2)">RXIN0</text>
<text x="177.8" y="178.2" transform="rotate(-90 177.8 178.2)">TXON1</text>
<text x="180.3" y="178.2" transform="rotate(-90 180.3 178.2)">TXOP1</text>
<text x="185.4" y="178.2" transform="rotate(-90 185.4 178.2)">RXIP1</text>
<text x="188" y="178.2" transform="rotate(-90 188 178.2)">RXIN1</text>
<text x="193" y="178.2" transform="rotate(-90 193 178.2)">RXIN2</text>
<text x="195.6" y="178.2" transform="rotate(-90 195.6 178.2)">RXIP2</text>
<text x="200.7" y="178.2" transform="rotate(-90 200.7 178.2)">TXOP2</text>
<text x="203.2" y="178.2" transform="rotate(-90 203.2 178.2)">TXON2</text>
<text x="208.3" y="178.2" transform="rotate(-90 208.3 178.2)">TXON3</text>
<text x="210.8" y="178.2" transform="rotate(-90 210.8 178.2)">TXOP3</text>
<text x="215.9" y="178.2" transform="rotate(-90 215.9 178.2)">RXIP3</text>
<text x="218.4" y="178.2" transform="rotate(-90 218.4 178.2)">RXIN3</text>
<text x="223.5" y="178.2" transform="rotate(-90 223.5 178.2)">RXIN4</text>
<text x="226.1" y="178.2" transform="rotate(-90 226.1 178.2)">RXIP4</text>
<text x="231.1" y="178.2" transform="rotate(-90 231.1 178.2)">TXOP4</text>
<text x="233.7" y="178.2" transform="rotate(-90 233.7 178.2)">TXON4</text>
<text x="238.8" y="178.2" transform="rotate(-90 238.8 178.2)">TXON5</text>
<text x="241.3" y="178.2" transform="rotate(-90 241.3 178.2)">TXOP5</text>
<text x="246.4" y="178.2" transform="rotate(-90 246.4 178.2)">RXIP5</text>
<text x="248.9" y="178.2" transform="rotate(-90 248.9 178.2)">RXIN5</text>
<text x="254" y="178.2" transform="rotate(-90 254 178.2)">RXIN6</text>
<text x="256.5" y="178.2" transform="rotate(-90 256.5 178.2)">RXIP6</text>
<text x="261.6" y="178.2" transform="rotate(-90 261.6 178.2)">TXOP6</text>
<text x="264.2" y="178.2" transform="rotate(-90 264.2 178.2)">TXON6</text>
<text x="315" y="178.2" transform="rotate(-90 315 178.2)">RXIN7</text>
<text x="317.5" y="178.2" transform="rotate(-90 317.5 178.2)">RXIP7</text>
<text x="320" y="178.2" transform="rotate(-90 320 178.2)">TXOP7</text>
<text x="322.6" y="178.2" transform="rotate(-90 322.6 178.2)">TXON7</text>
<text x="195.1" y="185.8">HUB-BUS</text>
<text x="54.6" y="213">T1</text>
<text x="66.1" y="212.5">+1.8V</text>
<text x="83" y="212.5">+1.8VD_HUB</text>
<text x="221.3" y="212.5">+1.8V</text>
<text x="237.5" y="212.5">+1.8VP_HUB</text>
<text x="55.6" y="220.5" transform="rotate(-90 55.6 220.5)">1</text>
<text x="66.3" y="247.8">+1.8V</text>
<text x="83.8" y="248">+1.8VA_HUB</text>
<text x="209.6" y="248.5">T2</text>
<text x="238.4" y="248">+3.3D_HUB</text>
<text x="210.6" y="256.1" transform="rotate(-90 210.6 256.1)">1</text>
<text x="336.5" y="261.5">Title</text>
<text x="336.5" y="270.4">Size</text>
<text x="344.2" y="270.4">Document Number</text>
<text x="402.6" y="270.4">Rev</text>
</g>
<text font-size="2.1" x="337.8" y="113">D1</text>
<g font-size="2">
<text x="77" y="219.3">L1</text>
<text x="231.9" y="219.3">L44</text>
<text x="76.5" y="224.1">BEAD2012</text>
<text x="231.4" y="224.1">BEAD2012</text>
<text x="77" y="254.9">L2</text>
<text x="231.9" y="254.9">L4</text>
<text x="76.5" y="259.7">BEAD2012</text>
<text x="231.4" y="259.7">BEAD2012</text>
</g>
</svg>
